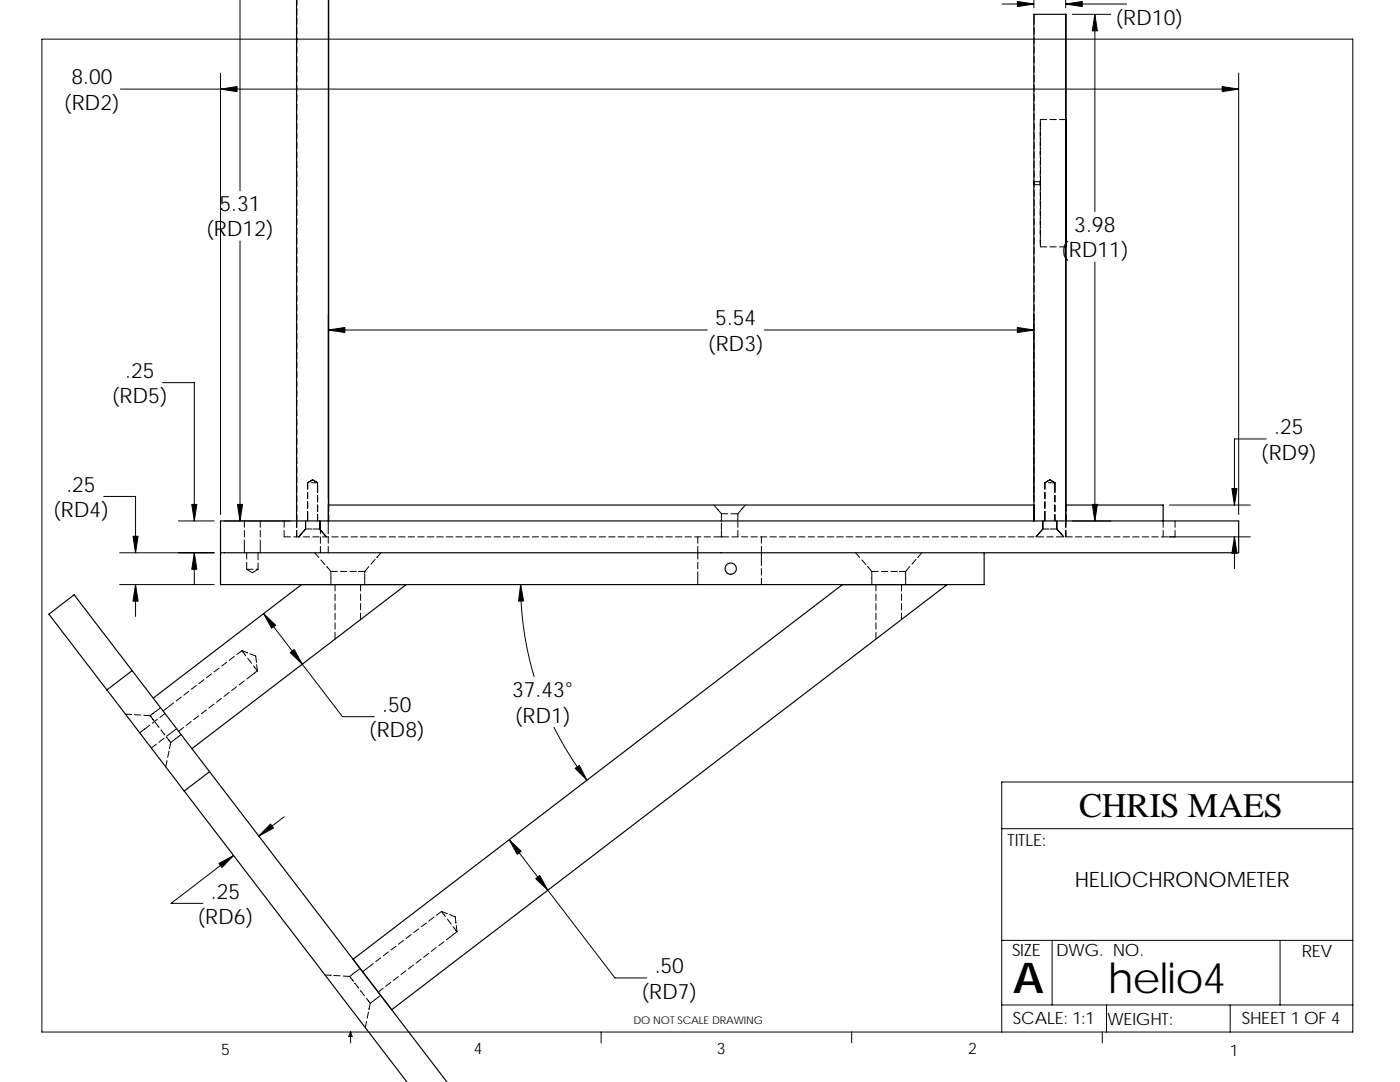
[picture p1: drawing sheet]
<svg xmlns="http://www.w3.org/2000/svg" width="279mm" height="216mm" viewBox="0 0 279 216" stroke-linecap="round" stroke-linejoin="round" font-family="sans-serif">
<g fill="none" stroke="#000" stroke-width=".2">
<path d="M47.9 -.1v38.1M59.2 -.1v1.2M206.3 -.1v1.7M212.7 -.1v1.7M8.4 7.8h261.6v198.1h-261.6zM24 17.8h223.2M44 14.6v88.1M59.2 1.7v1.3M59.2 3.6v1.3M59.2 5.5v1.3M59.2 7.4v1.3M59.2 9.3v1.3"/>
<path d="M59.2 11.2v1.3M59.2 13.1v1.3M59.2 15v1.3M59.2 17v1.2M59.2 18.9v1.2M200 .8h6.3M206.4 2.9v2M206.4 5.5v1.3M206.4 7.4v1.3M206.4 9.3v1.3M206.4 11.2v1.3M206.4 13.1v1.3"/>
<path d="M206.4 15v1.3M206.4 17v1.2M206.4 18.9v1.2M212.7 .8h12.2M214 2.9h7.7M218.5 2.9v39.3M247.2 14.6v88.1M59.2 20.8v1.2M59.2 22.7v1.2M59.2 24.6v1.2M59.2 26.5v1.2M59.2 28.4v1.3"/>
<path d="M59.2 30.3v1.3M59.2 32.2v1.3M59.2 34.1v1.3M59.2 36v1.3M59.2 37.9v1.3M59.2 39.8v1.3M206.4 36.3v.6M206.4 36.3h1.2M206.4 36.9h1.2M206.4 20.8v1.2M206.4 22.7v1.2M206.4 24.6v1.2"/>
<path d="M206.4 26.5v1.2M206.4 28.4v1.3M206.4 30.3v1.3M206.4 32.2v1.3M206.4 34.1v1.3M206.4 36v1.3M206.4 37.9v1.3M206.4 39.8v1.3M207.6 26.4v1.3M207.6 28.3v3.2M207.6 32.1v1.3M207.6 34v1.3"/>
<path d="M207.6 35.9v1.3M207.6 37.8v1.3M207.6 39.8v1.2M207.6 27.7v1.2M207.6 25.8v1.2M207.6 23.9v1.2M207.6 36.3v.6M207.6 24.5v1.3M207.6 23.9h1.3M207.6 33.4v1.2M207.6 31.5v1.2M207.6 38.4v1.3"/>
<path d="M207.6 35.3v2.5M209.5 23.9h1.3M211.4 23.9h1.3M47.9 48.1v55.8M59.2 41.7v1.3M59.2 43.6v1.3M59.2 45.5v1.3M59.2 47.4v1.3M59.2 49.3v1.3M59.2 51.2v1.3M59.2 53.1v1.3M59.2 55.1v1.2"/>
<path d="M59.2 57v1.2M59.2 58.9v1.2M206.4 41.7v1.3M206.4 43.6v1.3M206.4 45.5v1.3M206.4 47.4v1.3M206.4 49.3v1.3M206.4 51.2v1.3M206.4 53.1v1.3M206.4 55.1v1.2M206.4 57v1.2M206.4 58.9v1.2"/>
<path d="M207.6 43.6v1.2M207.6 45.5v1.2M207.6 41.7v1.8M207.6 47.4v1.2M207.6 47.9v1.3M207.6 46v1.3M207.6 44.1v1.3M207.6 49.3h1.3M207.6 40.3v1.3M209.5 49.3h1.3M211.4 49.3h1.3M218.5 52.3v51.6"/>
<path d="M32.4 76.3h6.4v27.6M59.2 60.8v1.2M59.2 62.7v1.2M59.2 64.6v1.2M59.2 66.5v1.3M59.2 68.4v1.3M59.2 70.3v1.3M59.2 72.2v1.3M59.2 74.1v1.3M59.2 76v1.3M59.2 77.9v1.3M59.2 79.8v1.3"/>
<path d="M65.5 62.7v36.8M65.5 65.8h75.7M152.5 65.8h53.8M206.4 60.8v1.2M206.4 62.7v37.4M20.7 99.1h6.4v11.2M59.2 81.7v1.3M59.2 83.6v1.3M59.2 85.5v1.3M59.2 87.4v1.3M59.2 89.3v1.3M59.2 91.2v1.3"/>
<path d="M59.2 93.2v1.2M59.2 95.1v1.2M59.2 97v1.2M59.2 98.9v1.2M61.4 96.3h.1M61.4 96.3l1-.6 1 .6M61.4 96.3v1.3M61.4 98.2v1.3M62.1 96.3h1.3M62.4 95.7l-1 .6v1.3M63.4 96.3v1.9M63.4 96.3h.1"/>
<path d="M63.4 98.9v1.2M208.5 96.3h.1M208.5 96.3l1-.6 1 .6M208.5 96.3v1.3M208.5 98.2v1.3M209.2 96.3h1.3M210.5 96.3v1.9M210.5 96.3h.1M210.5 98.9v1.2M210.5 96.3l-1-.6-1 .6v1.3M252.7 87.6h-6.3v13.2M23.9 110.3h18.8"/>
<path d="M23.9 116.6h18.8M27.1 116.6v6.4M35.6 103.9h7.1M38.8 110.3v6.3M44.7 103.9h13.2M48.8 107.8v2.5M48.8 103.9v1.3M48.8 105.9v1.2M49.2 113.6h1.3M49.2 112.2v1.4M49.2 113.6l1.2 .7 1.1-.7M49.2 110.3v1.3"/>
<path d="M51.1 113.6h.4M51.5 110.3v1.4M51.5 112.3v1.3M51.9 107.8v2.5M51.9 103.9v1.3M51.9 105.9v1.2M56.7 105.9v1.2h1.3M56.7 103.9v1.3M58.6 107.1h1.3M59.2 103.9v1.3M59.2 105.9v1.2M59.2 100.8v1.2"/>
<path d="M59.2 102.7v2.5M60.2 106.5l-.6 .6M60.5 107.1h1.3M61 103.9v1.7h1.3M61 103.9v1.7l-1.4 1.5M61.4 102v1.9M61.4 100.1v1.3M62.4 107.1h1.3M62.5 105.6h1.3M62.8 110.3l.8 1M63.4 100.8v1.2M63.4 102.7v1.2"/>
<path d="M63.8 103.9v1.7M63.8 105.6l.5 .6M63.9 103.9v2.6M63.9 107.1v1.3M63.9 109v1.3M64.1 111.7l.8 1M64.3 106.2l.9 .9M64.3 107.1h1.3M65.2 113.1l.8 .9M65.5 103.9v2.6M65.5 107.1v1.3M65.5 109v1.3"/>
<path d="M65.6 100.8v1.2M65.6 102.7v1.2M66 114h1.3M66 115.4v1.2M66 114v1.3M66.2 107.1h1.3M66.9 116.6v1.3M66.9 118.6v1.2M67.9 114h1.3M68.1 107.1h1.3M69.8 114h1.3M70 107.1h1.3"/>
<path d="M71.5 114h1.3M71.9 107.1h1.3M72 116.6v1.3M72 118.5v1.3M72.8 114v1.3M72.8 115.4v1.2M73.6 113.1l-.8 .9M73.9 107.1h1.2M74.9 111.6l-.9 1M75.8 107.1h1.2M76 110.3l-.8 1M77.7 107.1h1.2"/>
<path d="M79.6 107.1h1.2M81.5 107.1h1.2M83.4 107.1h1.2M85.3 107.1h1.3M87.2 107.1h1.3M89.1 107.1h1.3M91 107.1h1.3M92.9 107.1h1.3M94.8 107.1h1.3M96.7 107.1h1.3M98.6 107.1h1.3M100.5 107.1h1.3"/>
<path d="M102.4 107.1h1.3M103.9 116.6a64.1 64.1 0 0 0 2.7 18.4M104.3 107.1h1.3M106.2 107.1h1.3M108.1 107.1h1.3M110 107.1h1.3M112 107.1h1.2M113.9 107.1h1.2M115.8 107.1h1.2M117.7 107.1h1.2M119.6 107.1h1.2M121.5 107.1h1.2"/>
<path d="M123.4 107.1h1.3M125.3 107.1h1.3M127.2 107.1h1.3M129.1 107.1h1.3M131 107.1h1.3M132.9 107.1h1.3M134.8 107.1h1.3M136.7 107.1h1.3M138.6 107.1h1.3M139.3 114.1v2.5M139.3 107.1v1.3M139.3 109v2.6"/>
<path d="M139.3 112.2v1.3M140.5 107.1h1.3M142.4 107.1h3M142.5 100.8l1.5 1.7M144 102.5h1.2M144 105.9v1.2M144 102.5v1.3M144 104.4v1.3M145.9 102.5h1.3M146 107.1h1.3M147.3 103.9v1.3M147.3 105.9v1.2"/>
<path d="M148 107.1h1.2M148.8 100.8l-1.5 1.7v1.3M149.9 107.1h1.2M151.8 107.1h1.2M152 109v3.8M152 107.1v1.3M152 113.5v1.2M152 115.4v1.2M153.7 107.1h1.2M155.6 107.1h1.2M157.5 107.1h1.2M159.4 107.1h1.3"/>
<path d="M161.3 107.1h1.3M163.2 107.1h1.3M165.1 107.1h1.3M167 107.1h1.3M168.9 107.1h1.3M170.8 110.3l.8 1M170.8 107.1h1.3M172 111.7l.8 1M172.7 107.1h1.3M173.1 113.1l.9 .9M174 114h1.3M174 115.4v1.2"/>
<path d="M174 114v1.3M174.6 107.1h1.3M174.8 116.6v1.3M174.8 118.6v1.2M175.9 114h1.3M176.5 107.1h1.3M177.8 114h1.3M178.4 107.1h1.3M179.5 114h1.2M179.9 116.6v1.3M179.9 118.5v1.3M180.3 107.1h1.3"/>
<path d="M180.7 114v1.3M180.7 115.4v1.2M181.6 113.1l-.9 .9M182.2 107.1h1.3M182.8 111.6l-.8 1M184 110.3l-.9 1M184.1 107.1h1.3M186.1 107.1h1.2M188 107.1h1.2M189.9 107.1h1.2M191.8 107.1h1.2M193.7 107.1h1.2"/>
<path d="M195.6 107.1h1.2M197.5 107.1h1.3M199.4 107.1h1.3M201.3 107.1h1.3M203.2 107.1h1.3M205.1 107.1h1.3M206.3 100.8h.1M206.4 100.8v1.2M206.4 102.7v1.2M207 107.1h1.3M207.3 106.5l-.5 .6M208.1 103.9v1.7h1.3"/>
<path d="M208.1 103.9v1.7l-.8 .9M208.5 102v1.9M208.5 100.1v1.3M208.9 107.1h1.3M209.6 105.6h1.3M210.5 100.8v1.2M210.5 102.7v1.2M210.8 107.1h1.3M210.9 103.9v1.7M210.9 105.6l1.4 1.5M212.7 103.9v1.3M212.7 105.9v1.2"/>
<path d="M212.7 100.8v1.2M212.7 102.7v2.5M212.7 105.9v1.2h1.3M214 103.9h7.7M214.6 107.1h1.3M216.5 107.1h1.3M218.4 107.1h1.3M220.3 107.1h1.3M222.2 107.1h1.3M224.2 107.1h1.2M226.1 107.1h1.2M228 107.1h1.2"/>
<path d="M229.9 107.1h1.2M231.8 107.1h1.2M232.1 103.9v1.3M232.1 105.9v1.2M233.4 100.8h16.1M233.4 107.1h16.1M234.5 105.9v1.2h-1.3M234.5 103.9v1.3M246.4 107.1v6.4M36.2 139.1l-1 .8M37.7 137.9l-1 .8M39.2 136.8l-1 .7"/>
<path d="M40.7 135.6l-1 .8M42.2 134.5l-1 .7M43.7 133.3l-1 .8M44.2 139.3l-1 .8M45.3 132.1l-1.1 .8M45.7 138.2l-1 .8M46.8 131l-1.1 .8M47.2 137l-1 .8M48.3 129.8l.7 1.1M48.3 129.8l-1 .8M48.3 129.8l1.1 .5M48.7 135.9l-1 .8"/>
<path d="M49.4 131.3l.8 1.1M49.9 130.5l1.1 .4 .2 1.3M50.2 134.7l-.9 .8M50.6 132.9l.8 1M51.2 132.6l.2 1.3M51.4 133.9l-1 .7M52.6 122.4l15.7 20.6h6.4M66.9 126.2v1.3M66.9 120.5v1.2M66.9 122.4v1.2M66.9 124.3v1.2M72 120.4v1.3"/>
<path d="M72 122.3v1.3M174.8 126.2v1.3M174.8 120.5v1.2M174.8 122.4v1.2M174.8 124.3v1.2M179.9 120.4v1.3M179.9 122.3v1.3M25 142.5l1.3 .1M26.8 142.6l1.3 .1M28.7 142.7l1.3 .1M29.9 144.7l-2 1.5M30 142.8l.7 1"/>
<path d="M31 144.1h.1M31 142l-1 .8M31 144.1l.7 1M31.2 148.5l-1 .8M31.4 143.5l-1 .8M32 141.2l-1 .8M32.1 145.6l.8 1.1M32.7 147.3l-1 .8M32.9 142.4l-1 .8M33.3 147.2l.8 1M33.3 151.8l-.2 1.2M33.5 141.1l-1 .8"/>
<path d="M33.7 149.9l-.2 1.2M34.1 148.2l-.3 1.2M34.6 140.3l-.9 .7M35.1 147.4l-1 .8M35.2 145.4l-2 1.5M36.2 146.6l-1.1 .7M36.6 145.1l-1 .8M38.2 144l-1.1 .8M39.7 142.8l-1 .8M41.2 141.7l-1 .7M42.7 140.5l-1 .8M110.6 145.1a64.3 64.3 0 0 0 6.5 10.6"/>
<path d="M270 156h-70.1v49.9M46.6 170.7l-12.5 9.6h6.4M56.7 163l-5.1 3.8M101.6 167.6l21.1 27.5h6.4M199.9 165.4h70.1M64.9 194.5l1.2 .1M66.6 194.6l1.3 .1M68.5 194.8h1.3M69.8 194.8l.7 1M70.8 194.1l-1 .7M70.8 196.2l.8 1M71.9 193.3l-1 .7"/>
<path d="M72 197.7l.7 1M73.1 199.2l.8 1 1-.8M73.4 193.1l-1 .8M74.5 192.3l-1 .7M76 198.6l-1 .8M76 191.1l-1 .8M76.5 197.2l-1 .8M77.5 189.9l-1 .8M78 196l-1 .8M79 188.8l-1 .8M79.5 194.9l-1 .7M80.5 187.6l-1 .8"/>
<path d="M81 193.7l-1 .8M82.1 186.5l-1.1 .8M82.5 192.6l-1 .7M83.6 185.3l-1.1 .8M84 191.4l-1 .8M85.1 184.2l-1 .7M85.6 190.2l-1.1 .8M86.6 183l-1 .8M87.1 189.1l-1 .7M88.1 181.9l.8 1M88.6 187.9l-1 .8M89.3 183.4l.7 1"/>
<path d="M89.3 182.3l-1.2-.4-1 .7M89.7 182.5l1.2 .5 .1 1.2M90.1 186.8l-1 .7M90.4 184.9l.8 1M91.1 184.7l.1 1.2M91.2 185.9l-1 .8M199.9 187.6h70.1M210 187.6v12.9M255.5 187.6v12.9M70 205.9l.3 .9h-.7zM70 205.9v2.2M73.2 203.8l-.3 1.3"/>
<path d="M73.5 202l-.2 1.2M73.9 200.2l-.3 1.2M120 205.9v2.2M170 205.9v2.2M199.9 200.5h70.1M220 205.9v2.2M220.8 200.5v5.4M245.5 200.5v5.4"/>
</g>
<g fill="none" stroke="#000" stroke-width=".23">
<path d="M59.2 -.1v104M65.5 -.1v104M65.6 0v100.8M212.7 2.9v101M212.7 23.9v25.4zM44 110.3h203.2v-6.4h-203.2v12.7h152.4v-6.3M60.2 116.6l-29.6 22.7M65.5 100.8h140.8M81.1 116.6l-42.8 32.8M168.1 116.6l-97.6 74.8M189 116.6l-110.8 84.9M212.7 100.8h19.4v3.1"/>
<path d="M212.7 100.8v-97.9h-6.4v101M21.3 137.7l-11.5-15.1 5-3.9 27 35.3M21.3 137.7l15.5 20.1M26.4 133.8l-5.1 3.9M36.8 157.8l44.4 58.1M41.8 154l-5 3.8M41.8 154l47.4 61.9"/>
<circle cx="145.8" cy="113.5" r="1.13"/>
</g>
<g fill="#000" stroke="#000" stroke-width=".2">
<path d="M44 17.8l3.3-.5v1z" fill-rule="evenodd"/>
<path d="M203 .3l3.3 .5-3.3 .5z" fill-rule="evenodd"/>
<path d="M212.7 .8l3.3-.5v1z" fill-rule="evenodd"/>
<path d="M218.5 2.9l.5 3.3h-1z" fill-rule="evenodd"/>
<path d="M243.9 17.3l3.3 .5-3.3 .5z" fill-rule="evenodd"/>
<path d="M65.5 65.8l3.3-.5v1.1z" fill-rule="evenodd"/>
<path d="M203 65.3l3.3 .5-3.3 .6z" fill-rule="evenodd"/>
<path d="M26.5 107h1.1l-.5 3.3z" fill-rule="evenodd"/>
<path d="M27.1 116.6l.5 3.4h-1.1z" fill-rule="evenodd"/>
<path d="M38.3 100.6h1l-.5 3.3z" fill-rule="evenodd"/>
<path d="M38.8 110.3l.5 3.3h-1z" fill-rule="evenodd"/>
<path d="M47.4 100.6h1l-.5 3.3z" fill-rule="evenodd"/>
<path d="M103.9 116.6l.6 3.3-1 .1z" fill-rule="evenodd"/>
<path d="M218 100.6h1l-.5 3.3z" fill-rule="evenodd"/>
<path d="M246.4 107.1l.5 3.3h-1z" fill-rule="evenodd"/>
<path d="M245.9 97.5h1l-.5 3.3z" fill-rule="evenodd"/>
<path d="M52.6 122.4l2.4 2.4-.8 .6z" fill-rule="evenodd"/>
<path d="M57.9 130.2l.8-.6 1.6 2.9z" fill-rule="evenodd"/>
<path d="M114.8 153.3l.8-.6 1.5 3z" fill-rule="evenodd"/>
<path d="M43.7 172.3l2.9-1.6-2.3 2.4z" fill-rule="evenodd"/>
<path d="M54 164.4l.6 .8-3 1.6z" fill-rule="evenodd"/>
<path d="M101.6 167.6l2.4 2.3-.8 .6z" fill-rule="evenodd"/>
<path d="M106.9 175.3l.8-.6 1.6 2.9z" fill-rule="evenodd"/>
</g>
<g font-size="8.5">
<text x="202.2" y="198.2">A</text>
<text x="221.1" y="198.1">helio4</text>
</g>
<text font-size="6.9" x="215.4" y="163">CHRIS MAES</text>
<g font-size="4.2">
<text x="222.6" y="4.9">(RD10)</text>
<text x="14.2" y="16.8">8.00</text>
<text x="12.7" y="21.9">(RD2)</text>
<text x="41.1" y="47.2">(RD12)</text>
<text x="43.8" y="42.1">5.31</text>
<text x="214.4" y="46.3">3.98</text>
<text x="211.8" y="51.4">(RD11)</text>
<text x="142.7" y="64.9">5.54</text>
<text x="141.3" y="70">(RD3)</text>
<text x="25" y="75.4">.25</text>
<text x="22.3" y="80.5">(RD5)</text>
<text x="254.3" y="86.7">.25</text>
<text x="251.6" y="91.7">(RD9)</text>
<text x="13.3" y="98.1">.25</text>
<text x="10.6" y="103.2">(RD4)</text>
<text x="76.3" y="142.1">.50</text>
<text x="102.2" y="139.1">37.43°</text>
<text x="73.6" y="147.1">(RD8)</text>
<text x="102.7" y="144.2">(RD1)</text>
<text x="42.1" y="179.3">.25</text>
<text x="214.5" y="176.9">HELIOCHRONOMETER</text>
<text x="39.4" y="184.4">(RD6)</text>
<text x="130.7" y="194.2">.50</text>
<text x="128" y="199.2">(RD7)</text>
</g>
<g font-size="3.4">
<text x="201.1" y="168.8">TITLE:</text>
<text x="202" y="190.8">SIZE</text>
<text x="210.8" y="190.8">DWG. NO.</text>
<text x="259.8" y="190.9">REV</text>
<text x="202.1" y="204.4">SCALE: 1:1</text>
<text x="221" y="204.5">WEIGHT:</text>
<text x="247.8" y="204.4">SHEET 1 OF 4</text>
</g>
<g font-size="3.2">
<text x="44.2" y="210.4">5</text>
<text x="94.6" y="210.3">4</text>
<text x="143" y="210.4">3</text>
<text x="193.2" y="210.4">2</text>
<text x="245.4" y="210.7">1</text>
</g>
<text font-size="2.1" x="126.4" y="204.4">DO NOT SCALE DRAWING</text>
</svg>
